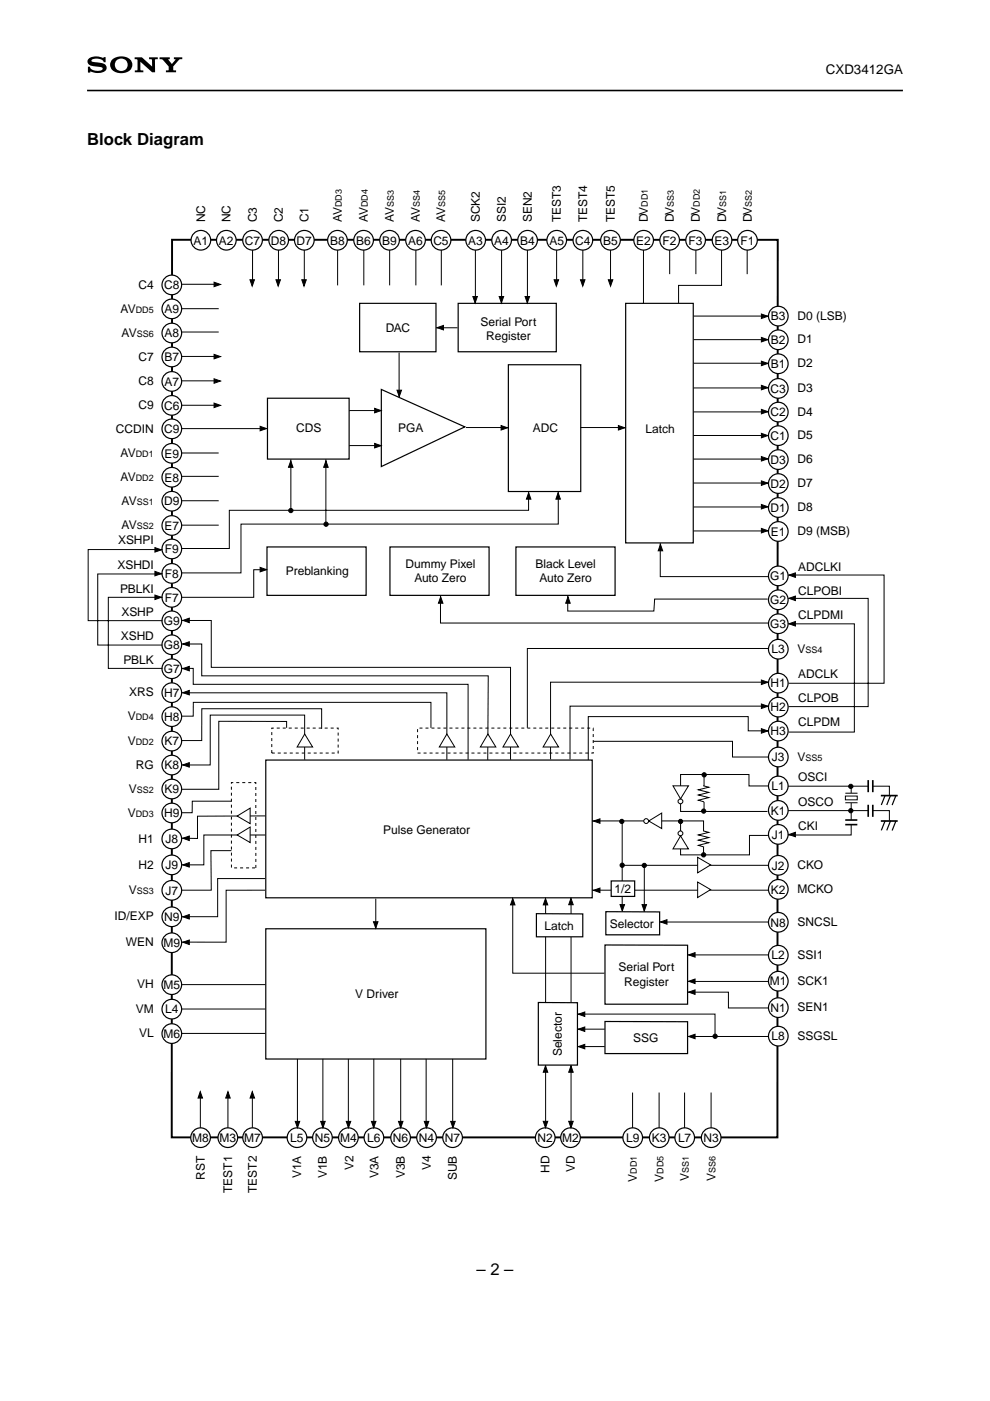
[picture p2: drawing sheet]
<svg xmlns="http://www.w3.org/2000/svg" width="210mm" height="297mm" viewBox="0 0 210 297" stroke-linecap="round" stroke-linejoin="round" font-family="sans-serif">
<path d="M18.5 19.2h172.9" fill="none" stroke="#000" stroke-width=".34"/>
<path d="M18.7 12.5a3.4 3.4 0 0 1 3.3-.3v-.1h.4v1.1h-.4a1.73 1.73 0 0 0-2.6-.3 2.17 2.17 0 0 0 1.7 .4 1.17 1.17 0 0 1 1.2 .4 1.17 1.17 0 0 1 .1 1.2 3.6 3.6 0 0 1-3.3 .3v.2h-.5v-1.3h.5a1.74 1.74 0 0 0 2.4 .8l.3-.3a2.28 2.28 0 0 0-1.9-.6 1.04 1.04 0 0 1-1.1-.3 1.04 1.04 0 0 1-.1-1.2zM23.9 12.6a2.82 2.82 0 0 1 4 .5 1.79 1.79 0 0 1-1.8 2.4h-.4v-.5a1.32 1.32 0 0 0 1.2-1.9 1.32 1.32 0 0 0-2.3-.2 1.32 1.32 0 0 0 .8 2.1h.3v.5a1.91 1.91 0 0 1-2.2-2.4zM28.5 12.2h1.6l2.2 1.9-.1-1.5h-.6v-.4h1.9v.4h-.6v2.7h-.6l-2.5-2.2v1.8h.6v.4h-1.8v-.4l.5-.1 .1-2-.1-.2h-.6zM33.8 12.2h2.2v.3l-.3 .2 .7 .9 .8-.9-.3-.1v-.4h1.7v.4h-.5l-1.4 1.5v.7l.6 .1v.4h-2.1v-.4l.6-.1v-.5a3.1 3.1 0 0 0-1.2-1.6l-.8-.1z" fill="#000"/>
<g fill="none" stroke="#000" stroke-width=".21">
<path d="M38.5 136.5h4.3v6.8h60.7l-.1 17.8M38.5 131.6h6.3v9.9h63.4v19.6M38.5 146.9h56.2v14.2M38.5 141.7h2.5v3.4h58.2v16M162.9 144.6h-46.2v16.4M162.9 149.7h-42v11.3M162.9 155h-4.3v-3.1h-33.9v9.2M49.1 169.9h-8.3l-.1 2.4h-2.2M56.3 173h-14.4v4.8l-3.4-.1M56.3 177h-13.1v6.4h-4.7M64.6 161.1v-9.5h-20v10.6h-6.1M125.6 174.1h23.6v7"/>
<path d="M144.3 174.3v7h14.6v-4.2h3.9M149.3 164.3v7.7M162.9 166.6h-4.1v-2.4h-14.5v7.8h18.4M167.2 166.7h21.4v1.8M167.2 171.9h21.4v2M180.5 166.7v10.3h-13.3M49.1 180.4h-4.4l.1 8.3h-6.3M56.2 186.3h-10.1v8.1h-7.6M56.2 188.7h-8.3v11.1l-9.4-.1M134.6 188.7h28.3"/>
</g>
<path d="M36.5 50.8h128.4l-.1 190.4-128.4-.1z" fill="none" stroke="#000" stroke-width=".41"/>
<g fill="#fff" stroke="#000" stroke-width=".25">
<circle cx="53.5" cy="50.9" r="2.08"/>
<circle cx="42.6" cy="50.9" r="2.08"/>
<circle cx="48" cy="50.9" r="2.08"/>
<circle cx="59.1" cy="50.9" r="2.08"/>
<circle cx="64.5" cy="50.9" r="2.08"/>
<circle cx="71.5" cy="50.9" r="2.08"/>
<circle cx="77.1" cy="50.9" r="2.08"/>
<circle cx="82.6" cy="50.9" r="2.08"/>
<circle cx="88.1" cy="50.9" r="2.08"/>
<circle cx="93.5" cy="50.9" r="2.08"/>
<circle cx="100.9" cy="50.9" r="2.08"/>
<circle cx="106.4" cy="50.9" r="2.08"/>
<circle cx="111.9" cy="50.9" r="2.08"/>
<circle cx="118" cy="50.9" r="2.08"/>
<circle cx="123.6" cy="50.9" r="2.08"/>
<circle cx="129.4" cy="50.9" r="2.08"/>
<circle cx="136.5" cy="50.9" r="2.08"/>
<circle cx="142" cy="50.9" r="2.08"/>
<circle cx="147.5" cy="50.9" r="2.08"/>
<circle cx="153.1" cy="50.9" r="2.08"/>
<circle cx="158.5" cy="50.9" r="2.08"/>
<circle cx="165" cy="67" r="2.08"/>
<circle cx="165" cy="72" r="2.08"/>
<circle cx="165" cy="77.1" r="2.08"/>
<circle cx="165" cy="82.4" r="2.08"/>
<circle cx="165" cy="87.4" r="2.08"/>
<circle cx="165" cy="92.4" r="2.08"/>
<circle cx="165" cy="97.4" r="2.08"/>
<circle cx="165" cy="102.5" r="2.08"/>
<circle cx="165" cy="107.6" r="2.08"/>
<circle cx="165" cy="112.7" r="2.08"/>
<circle cx="165" cy="122.1" r="2.08"/>
<circle cx="165" cy="127.2" r="2.08"/>
<circle cx="165" cy="132.2" r="2.08"/>
<circle cx="165" cy="137.6" r="2.08"/>
<circle cx="165" cy="144.8" r="2.08"/>
<circle cx="165" cy="149.9" r="2.08"/>
<circle cx="165" cy="155" r="2.08"/>
<circle cx="165" cy="160.5" r="2.08"/>
<circle cx="165" cy="166.6" r="2.08"/>
<circle cx="165" cy="171.8" r="2.08"/>
<circle cx="165" cy="176.9" r="2.08"/>
<circle cx="165" cy="183.5" r="2.08"/>
<circle cx="165" cy="188.6" r="2.08"/>
<circle cx="165" cy="195.5" r="2.08"/>
<circle cx="165" cy="202.5" r="2.08"/>
<circle cx="36.4" cy="219.1" r="2.08"/>
<circle cx="36.4" cy="214" r="2.08"/>
<circle cx="36.4" cy="208.8" r="2.08"/>
<circle cx="36.4" cy="199.9" r="2.08"/>
<circle cx="36.4" cy="194.4" r="2.08"/>
<circle cx="36.4" cy="188.8" r="2.08"/>
<circle cx="36.4" cy="183.4" r="2.08"/>
<circle cx="36.4" cy="177.9" r="2.08"/>
<circle cx="36.4" cy="172.4" r="2.08"/>
<circle cx="36.4" cy="167.3" r="2.08"/>
<circle cx="36.4" cy="162.2" r="2.08"/>
<circle cx="36.4" cy="157.1" r="2.08"/>
<circle cx="36.4" cy="151.9" r="2.08"/>
<circle cx="36.4" cy="146.9" r="2.08"/>
<circle cx="36.4" cy="141.8" r="2.08"/>
<circle cx="36.4" cy="136.7" r="2.08"/>
<circle cx="36.4" cy="131.6" r="2.08"/>
<circle cx="36.4" cy="126.7" r="2.08"/>
<circle cx="36.4" cy="121.6" r="2.08"/>
<circle cx="36.4" cy="111.4" r="2.08"/>
<circle cx="36.4" cy="116.4" r="2.08"/>
<circle cx="36.4" cy="106.3" r="2.08"/>
<circle cx="36.4" cy="101.2" r="2.08"/>
<circle cx="36.4" cy="96.1" r="2.08"/>
<circle cx="36.4" cy="90.9" r="2.08"/>
<circle cx="36.4" cy="85.9" r="2.08"/>
<circle cx="36.4" cy="80.9" r="2.08"/>
<circle cx="36.4" cy="75.7" r="2.08"/>
<circle cx="36.4" cy="70.6" r="2.08"/>
<circle cx="36.4" cy="65.5" r="2.08"/>
<circle cx="36.4" cy="60.4" r="2.08"/>
<circle cx="165" cy="208" r="2.08"/>
<circle cx="165" cy="213.6" r="2.08"/>
<circle cx="150.8" cy="241.2" r="2.08"/>
<circle cx="145.2" cy="241.2" r="2.08"/>
<circle cx="139.8" cy="241.2" r="2.08"/>
<circle cx="134.2" cy="241.2" r="2.08"/>
<circle cx="121" cy="241.2" r="2.08"/>
<circle cx="115.6" cy="241.2" r="2.08"/>
<circle cx="96" cy="241.2" r="2.08"/>
<circle cx="90.4" cy="241.2" r="2.08"/>
<circle cx="84.9" cy="241.2" r="2.08"/>
<circle cx="79.3" cy="241.2" r="2.08"/>
<circle cx="73.9" cy="241.2" r="2.08"/>
<circle cx="68.4" cy="241.2" r="2.08"/>
<circle cx="53.6" cy="241.2" r="2.08"/>
<circle cx="48.3" cy="241.2" r="2.08"/>
<circle cx="42.5" cy="241.2" r="2.08"/>
</g>
<path d="M76.2 64.3h16.2v10.3h-16.2zM97.1 64.3h20.8v10.3h-20.8zM107.8 77.3h15.3v26.9h-15.3zM132.7 64.3h14.3v50.8h-14.3zM56.7 84.4h17.3v12.9h-17.3zM56.6 116h21v10.2h-21zM82.7 116h21v10.2h-21zM109.4 116h21v10.2h-21z" fill="none" stroke="#000" stroke-width=".25"/>
<g fill="#fff" stroke="#000" stroke-width=".21">
<path d="M94.7 155.6l1.7 2.8h-3.3z"/>
<path d="M64.6 155.6l1.7 2.8h-3.3z"/>
<path d="M50.3 173l2.7-1.7v3.3z"/>
<path d="M50.3 177l2.7-1.6v3.2z"/>
<path d="M103.4 155.6l1.7 2.8h-3.3z"/>
<path d="M108.2 155.6l1.7 2.8h-3.3z"/>
<path d="M116.8 155.6l1.6 2.8h-3.3z"/>
<path d="M147.9 187l2.8 1.6-2.8 1.7z"/>
</g>
<path d="M80.9 82.6l17.7 7.9-17.7 8.4zM56.4 161.1h69.2v29.3h-69.2zM56.4 196.9h46.6v27.6h-46.6zM128.3 200.4h17.5v12.5h-17.5zM128.3 216.6h17.5v6.8h-17.5z" fill="none" stroke="#000" stroke-width=".25"/>
<path d="M57.6 154.4h14.1v5.3h-14.1zM88.5 154.4h37.3v5.3h-37.3zM49.1 165.9h5.1v18.1h-5.1z" fill="none" stroke="#000" stroke-width=".21" stroke-dasharray=".6 .6" stroke-linecap="butt"/>
<path d="M148.8 166.6h.8v3.4h-.8z" fill="#fff"/>
<path d="M149.2 166.6l1.1 .3-2.2 .6 2.2 .5-2.2 .6 2.2 .5-2.2 .6 1.1 .3" fill="none" stroke="#000" stroke-width=".21"/>
<g fill="#fff" stroke="#000" stroke-width=".21">
<path d="M142.7 166.6h3.3l-1.7 2.8z"/>
<circle cx="144.3" cy="169.9" r=".51"/>
</g>
<path d="M148.8 176.2h.8v3.4h-.8z" fill="#fff"/>
<path d="M149.2 176.2l1.1 .3-2.2 .5 2.2 .6-2.2 .5 2.2 .6-2.2 .5 1.1 .4" fill="none" stroke="#000" stroke-width=".21"/>
<g fill="#fff" stroke="#000" stroke-width=".21">
<path d="M144.3 177.2l1.7 2.8h-3.3z"/>
<path d="M137.5 174.1l2.8-1.7v3.3z"/>
<circle cx="144.3" cy="176.7" r=".51"/>
<circle cx="137" cy="174.1" r=".51"/>
</g>
<g fill="#fff" stroke="#000" stroke-width=".35">
<path d="M186.9 168.7h3.3z"/>
<path d="M186.9 174.1h3.3z"/>
</g>
<g fill="#fff" stroke="#000" stroke-width=".25">
<path d="M187.6 168.7l-.7 1.8z"/>
<path d="M188.8 168.7l-.7 1.8z"/>
<path d="M189.9 168.8l-.7 1.8z"/>
<path d="M187.6 174.1l-.7 1.8z"/>
<path d="M188.8 174.1l-.7 1.8z"/>
<path d="M189.9 174.2l-.7 1.8z"/>
</g>
<path d="M180.2 173.9h.6v1h-.6z" fill="#fff"/>
<path d="M179.2 173.9h2.6M179.2 174.8h2.6" fill="none" stroke="#000" stroke-width=".35"/>
<path d="M184.2 171.6h.9v.6h-.9z" fill="#fff"/>
<path d="M184.1 170.6v2.6M185.1 170.6v2.6" fill="none" stroke="#000" stroke-width=".35"/>
<path d="M184.2 166.4h.9v.5h-.9z" fill="#fff"/>
<path d="M184.1 165.4v2.6M185.1 165.4v2.6" fill="none" stroke="#000" stroke-width=".35"/>
<path d="M179.7 168.2h1.6v2h-1.6z" fill="#fff"/>
<g fill="none" stroke="#000" stroke-width=".21">
<path d="M53.5 53v7.5M59 53v7.5M64.5 53v7.5M71.6 53v7.5M77.1 53v7.5M82.6 53v7.5M88.2 53v7.5M93.6 53v7.5M100.8 53v11.3M106.3 53v11.3M111.8 53v11.3M118 53v7.5"/>
<path d="M123.6 53v7.5M129.4 53v7.5M136.4 53v11.3M142 53v5.1M147.5 53v5.1M153 53v7.5h-9.1v3.7M158.4 53v5.1M147.1 67h15.8M147.1 72h15.8M147.1 77h15.8M147.1 82.3h15.8M147.1 87.3h15.8"/>
<path d="M147.1 92.3h15.8M147.1 97.3h15.8M140 115.2v7.1h22.9M147.1 102.4h15.8M147.1 107.5h15.8M147.1 112.6h15.8M93.4 126.2v5.9h69.5M120.4 126.2v3.4h18.2l.2-2.6h24M162.9 137.5h-51.1v16.8M125.8 157.2h29.5v3.3h7.6M131.9 174.1v18.2M179.2 168.2h2.6"/>
<path d="M179.2 170.2h2.6M179.2 168.8h2.6v.8h-2.6zM79.7 190.5v6.3M115.7 191.5v47.5M131.8 183.5h31.1M42.5 231.6v7.5M48.3 231.6v7.5M53.5 231.6v7.5M68.5 224.5v14.6M73.9 224.5v14.6M79.3 224.5v14.6M90.4 224.5v14.6"/>
<path d="M134.1 231.6v7.5M139.7 231.6v7.5M145.1 231.6v7.5M150.8 231.6v7.5"/>
</g>
<path d="M147.9 181.8l2.8 1.6-2.8 1.7z" fill="#fff" stroke="#000" stroke-width=".21"/>
<g fill="none" stroke="#000" stroke-width=".21">
<path d="M38.5 60.3h7.9M38.5 65.4h7.9M38.5 70.4h7.9M38.5 75.6h7.9M84.6 74.7v9.5M92.5 69.5h4.5M38.5 80.7h7.9M38.5 85.9h7.9M38.5 96h7.9M38.5 90.9h18M61.7 97.4v10.8M69.1 97.4v13.7"/>
<path d="M74 87h6.8M74 94.5h6.8M98.8 90.6h9M123.1 90.6h9.4M34.4 116.5h-15.7v15.1h15.7M38.5 101h7.9M38.5 106.2h7.9M38.5 111.3h7.9M112.1 104.4v3.8h-63.5v8.1h-10.1M118.4 104.4v6.7h-67.3v10.4h-12.6M34.4 126.6h-11.4v15.1h11.4M34.4 121.7h-13.7v15.1h13.7"/>
<path d="M56.5 120.8h-2.7v5.8h-15.3M167.2 132.3h13.9v22.9h-13.9M167.2 126.9h16.9v22.9h-16.9M167.2 121.9h20.2v23h-20.2M38.5 151.8h2.5v-2.9h50.4v5.4M60.8 154.3v-1.3l-14.4-.1v14.4h-7.9M68.2 154.5v-4.2h-25.4v6.7h-4.3M121.1 191.5v47.5M125.6 188.7h4M140 195.5h22.9M38.5 219.1h17.8M38.5 213.9h17.8"/>
<path d="M38.5 208.8h17.8M145.8 210.4h8.6v3.3h8.5M145.8 202.5h17.1M145.8 208.1h17.1M85 224.5v14.6M96 224.5v14.6"/>
</g>
<g fill="#000" stroke="#000" stroke-width=".21">
<path d="M45.4 59.8l1.4 .5-1.4 .5zM45.4 75.1l1.4 .5-1.4 .5zM92.7 69.5l1.3-.5v1zM161.4 66.6l1.4 .5-1.4 .4zM161.4 71.5l1.4 .5-1.4 .5zM161.4 76.6l1.4 .5-1.4 .4zM45.4 85.5l1.4 .4-1.4 .5zM45.4 80.3l1.4 .5-1.4 .5zM55.2 90.4l1.3 .5-1.3 .4zM79.4 86.6l1.4 .5-1.4 .4zM79.4 94l1.4 .5-1.4 .5zM106.2 90.2l1.4 .5-1.4 .5z"/>
<path d="M131.1 90.2l1.4 .5-1.4 .5zM161.4 81.7l1.4 .5-1.4 .4zM161.4 86.8l1.4 .5-1.4 .4zM161.4 91.9l1.4 .5-1.4 .4zM161.4 96.8l1.4 .5-1.4 .4zM32.8 116.1l1.4 .5-1.4 .5zM161.4 102l1.4 .4-1.4 .5zM161.4 107l1.4 .4-1.4 .5zM161.4 112l1.4 .5-1.4 .5zM32.8 121.1l1.4 .5-1.4 .5zM32.8 126.2l1.4 .4-1.4 .5zM38.8 131.5l1.3-.4v.9z"/>
<path d="M38.8 136.5l1.3-.4v.9zM55.2 120.3l1.3 .5-1.3 .4zM167.3 121.9l1.3-.4v.9zM167.3 126.9l1.3-.5v.9zM167.3 132.3l1.3-.5v.9zM38.8 141.8l1.3-.5v.9zM38.8 146.9l1.3-.5v.9zM161.4 144.2l1.4 .5-1.4 .4zM161.4 149.3l1.4 .4-1.4 .5zM161.4 154.5l1.4 .5-1.4 .4zM38.8 162.2l1.3-.5v1zM38.8 177.7l1.3-.4v.9z"/>
<path d="M125.8 174.1l1.4-.5v1zM167.3 176.9l1.3-.4v.9zM38.8 183.4l1.3-.5v.9zM38.8 194.4l1.3-.5v1zM38.8 199.8l1.3-.5v1zM125.8 188.8l1.4-.5v.9zM131.5 191.8h.9l-.5 1.4zM136.1 191.8h1l-.5 1.4z"/>
<circle cx="131.8" cy="174.2" r=".45"/>
<circle cx="144.3" cy="174.2" r=".45"/>
<circle cx="149.2" cy="172" r=".45"/>
<circle cx="149.3" cy="164.3" r=".45"/>
<circle cx="180.4" cy="171.9" r=".45"/>
<circle cx="180.4" cy="166.7" r=".45"/>
<circle cx="131.9" cy="183.4" r=".45"/>
<circle cx="136.6" cy="183.5" r=".45"/>
<circle cx="149.2" cy="181.2" r=".45"/>
<circle cx="151.6" cy="219.7" r=".45"/>
</g>
<circle cx="165" cy="219.7" r="2.08" fill="#fff" stroke="#000" stroke-width=".25"/>
<path d="M108.7 190.7v15.6h19.5M122.5 218.2h5.7M145.8 219.8h17.1M122.5 221.9h5.7" fill="none" stroke="#000" stroke-width=".21"/>
<g fill="#000" stroke="#000" stroke-width=".21">
<path d="M53 59.3h.9l-.4 1.4zM58.5 59.3h1l-.5 1.4zM64 59.3h.9l-.4 1.4zM100.3 62.9h.9l-.5 1.3zM105.8 62.9h1l-.5 1.3zM111.3 62.9h1l-.5 1.3zM117.5 59.3h.9l-.4 1.4zM123.1 59.3h.9l-.4 1.4zM129 59.3h.9l-.4 1.4zM61.6 97.7l.5 1.4h-.9zM69.1 97.7l.5 1.4h-1zM112.1 104.5l.5 1.3h-1z"/>
<path d="M118.3 104.5l.5 1.3h-.9zM140 115.4l.5 1.4h-.9zM93.4 126.5l.5 1.4h-.9zM120.4 126.5l.5 1.4h-1zM79.2 195.4h.9l-.4 1.4zM108.7 190.5l.5 1.4h-1zM115.7 190.5l.4 1.4h-.9zM121.1 190.5l.4 1.3h-.9zM140.1 195.5l1.3-.5v.9zM122.6 218.2l1.4-.5v1zM122.6 215l1.4-.4v.9zM146 202.5l1.4-.5v.9z"/>
<path d="M146 208l1.4-.4v.9zM146 210.4l1.4-.5v.9zM146 219.8l1.4-.5v.9zM42.5 231.5l.4 1.3h-.9zM48.3 231.5l.5 1.3h-.9zM53.5 231.5l.5 1.3h-1zM68 237.8h.9l-.4 1.3zM115.7 226l.4 1.3h-.9zM115.2 237.7h.9l-.4 1.4zM121.1 226l.4 1.3h-.9zM120.6 237.7h.9l-.4 1.4zM122.6 221.9l1.4-.5v1z"/>
<circle cx="61.7" cy="108.2" r=".45"/>
<circle cx="69.1" cy="111.1" r=".45"/>
</g>
<circle cx="63" cy="241.2" r="2.08" fill="#fff" stroke="#000" stroke-width=".25"/>
<path d="M63.1 224.5v14.6" fill="none" stroke="#000" stroke-width=".21"/>
<path d="M84.2 82.7h.9l-.4 1.4zM62.6 237.8h.9l-.4 1.3zM73.4 237.8h1l-.5 1.3zM78.7 237.8h1l-.5 1.3zM84.5 237.8h.9l-.4 1.3zM90 237.8h.9l-.5 1.3zM95.6 237.8h.9l-.5 1.3z" fill="#000" stroke="#000" stroke-width=".21"/>
<path d="M114.1 212.5l8.3 .1v13.2h-8.3z" fill="#fff" stroke="#000" stroke-width=".25"/>
<path d="M122.4 215h29.2v4.7" fill="none" stroke="#000" stroke-width=".21"/>
<g fill="#fff" stroke="#000" stroke-width=".25">
<path d="M113.7 193.7l9.9 .1v4.8h-9.9z"/>
<path d="M128.5 193.3h11.4v4.9h-11.4z"/>
<path d="M129.6 186.8h5v3.3h-5z"/>
</g>
<path d="M136.6 183.5v9.8" fill="none" stroke="#000" stroke-width=".21"/>
<g font-size="3.5">
<text x="18.5" y="30.7">Block Diagram</text>
<text x="101.1" y="270.4">– 2 –</text>
</g>
<text font-size="2.8" x="175.1" y="15.6">CXD3412GA</text>
<g font-size="2.5">
<text x="43.5" y="47.1" transform="rotate(-90 43.5 47.1)">NC</text>
<text x="48.9" y="47.1" transform="rotate(-90 48.9 47.1)">NC</text>
<text x="54.5" y="47.1" transform="rotate(-90 54.5 47.1)">C3</text>
<text x="60" y="47.1" transform="rotate(-90 60 47.1)">C2</text>
<text x="65.4" y="47.1" transform="rotate(-90 65.4 47.1)">C1</text>
<text x="72.5" y="47.1" transform="rotate(-90 72.5 47.1)">AV</text>
<text x="78" y="47.1" transform="rotate(-90 78 47.1)">AV</text>
<text x="83.5" y="47.1" transform="rotate(-90 83.5 47.1)">AV</text>
<text x="89" y="47.1" transform="rotate(-90 89 47.1)">AV</text>
<text x="94.4" y="47.1" transform="rotate(-90 94.4 47.1)">AV</text>
<text x="101.8" y="47.1" transform="rotate(-90 101.8 47.1)">SCK2</text>
<text x="107.3" y="47.1" transform="rotate(-90 107.3 47.1)">SSI2</text>
<text x="112.8" y="47.1" transform="rotate(-90 112.8 47.1)">SEN2</text>
<text x="118.9" y="47.1" transform="rotate(-90 118.9 47.1)">TEST3</text>
<text x="124.5" y="47.1" transform="rotate(-90 124.5 47.1)">TEST4</text>
<text x="130.3" y="47.1" transform="rotate(-90 130.3 47.1)">TEST5</text>
<text x="137.4" y="47.1" transform="rotate(-90 137.4 47.1)">DV</text>
<text x="142.9" y="47.1" transform="rotate(-90 142.9 47.1)">DV</text>
<text x="148.4" y="47.1" transform="rotate(-90 148.4 47.1)">DV</text>
<text x="154" y="47.1" transform="rotate(-90 154 47.1)">DV</text>
<text x="159.4" y="47.1" transform="rotate(-90 159.4 47.1)">DV</text>
<text x="41" y="51.8">A1</text>
<text x="46.4" y="51.8">A2</text>
<text x="51.9" y="51.8">C7</text>
<text x="57.5" y="51.8">D8</text>
<text x="62.9" y="51.8">D7</text>
<text x="70" y="51.8">B8</text>
<text x="75.5" y="51.8">B6</text>
<text x="81" y="51.8">B9</text>
<text x="86.5" y="51.8">A6</text>
<text x="91.9" y="51.8">C5</text>
<text x="99.3" y="51.8">A3</text>
<text x="104.8" y="51.8">A4</text>
<text x="110.3" y="51.8">B4</text>
<text x="116.5" y="51.8">A5</text>
<text x="121.9" y="51.8">C4</text>
<text x="127.9" y="51.8">B5</text>
<text x="134.9" y="51.8">E2</text>
<text x="140.5" y="51.8">F2</text>
<text x="146" y="51.8">F3</text>
<text x="151.5" y="51.8">E3</text>
<text x="157" y="51.8">F1</text>
<text x="29.4" y="61.2">C4</text>
<text x="34.8" y="61.3">C8</text>
<text x="25.6" y="66.3">AV</text>
<text x="25.8" y="71.4">AV</text>
<text x="34.9" y="71.5">A8</text>
<text x="34.9" y="66.4">A9</text>
<text x="81.8" y="70.4">DAC</text>
<text x="101.9" y="69">Serial Port</text>
<text x="163.5" y="67.9">B3</text>
<text x="169.1" y="67.8">D0 (LSB)</text>
<text x="29.4" y="76.5">C7</text>
<text x="34.9" y="76.6">B7</text>
<text x="103.1" y="72.1">Register</text>
<text x="163.5" y="72.9">B2</text>
<text x="169.1" y="72.8">D1</text>
<text x="169.1" y="77.9">D2</text>
<text x="29.4" y="81.7">C8</text>
<text x="34.9" y="81.8">A7</text>
<text x="163.4" y="83.3">C3</text>
<text x="163.5" y="78">B1</text>
<text x="169.1" y="83.1">D3</text>
<text x="29.4" y="86.7">C9</text>
<text x="34.8" y="86.9">C6</text>
<text x="163.4" y="88.3">C2</text>
<text x="169.1" y="88.1">D4</text>
<text x="24.6" y="91.7">CCDIN</text>
<text x="34.8" y="91.8">C9</text>
<text x="62.8" y="91.5">CDS</text>
<text x="84.4" y="91.5">PGA</text>
<text x="113" y="91.5">ADC</text>
<text x="136.9" y="91.8">Latch</text>
<text x="163.4" y="93.3">C1</text>
<text x="169.1" y="93.1">D5</text>
<text x="25.6" y="102">AV</text>
<text x="25.6" y="96.9">AV</text>
<text x="34.9" y="97">E9</text>
<text x="163.4" y="98.3">D3</text>
<text x="169.1" y="98.2">D6</text>
<text x="25.8" y="107.1">AV</text>
<text x="34.8" y="107.2">D9</text>
<text x="34.9" y="102.1">E8</text>
<text x="163.4" y="103.4">D2</text>
<text x="169.1" y="103.3">D7</text>
<text x="25.8" y="112.2">AV</text>
<text x="34.9" y="112.3">E7</text>
<text x="163.4" y="108.5">D1</text>
<text x="163.5" y="113.6">E1</text>
<text x="169.1" y="113.5">D9 (MSB)</text>
<text x="169.1" y="108.4">D8</text>
<text x="25" y="115.4">XSHPI</text>
<text x="34.9" y="117.3">F9</text>
<text x="24.9" y="120.6">XSHDI</text>
<text x="25.4" y="125.7">PBLKI</text>
<text x="34.9" y="122.5">F8</text>
<text x="60.6" y="121.9">Preblanking</text>
<text x="86" y="120.3">Dummy Pixel</text>
<text x="87.9" y="123.4">Auto Zero</text>
<text x="113.5" y="120.3">Black Level</text>
<text x="114.4" y="123.4">Auto Zero</text>
<text x="163.3" y="123">G1</text>
<text x="169.2" y="121.1">ADCLKI</text>
<text x="25.7" y="130.6">XSHP</text>
<text x="34.9" y="127.6">F7</text>
<text x="163.3" y="128.1">G2</text>
<text x="169.2" y="126.2">CLPOBI</text>
<text x="169.2" y="131.3">CLPDMI</text>
<text x="25.6" y="135.7">XSHD</text>
<text x="34.7" y="137.6">G8</text>
<text x="34.7" y="132.5">G9</text>
<text x="163.3" y="133.2">G3</text>
<text x="26.1" y="140.8">PBLK</text>
<text x="34.7" y="142.7">G7</text>
<text x="163.6" y="138.5">L3</text>
<text x="169.1" y="138.4">V</text>
<text x="169.2" y="143.8">ADCLK</text>
<text x="27.4" y="147.6">XRS</text>
<text x="34.8" y="147.8">H7</text>
<text x="163.4" y="145.7">H1</text>
<text x="169.2" y="148.9">CLPOB</text>
<text x="27.1" y="152.7">V</text>
<text x="34.8" y="152.8">H8</text>
<text x="163.4" y="150.8">H2</text>
<text x="163.4" y="155.9">H3</text>
<text x="169.2" y="154">CLPDM</text>
<text x="27.1" y="157.9">V</text>
<text x="34.9" y="158">K7</text>
<text x="163.7" y="161.4">J3</text>
<text x="169.1" y="161.3">V</text>
<text x="28.8" y="163">RG</text>
<text x="34.9" y="163.1">K8</text>
<text x="163.6" y="167.5">L1</text>
<text x="169.2" y="165.6">OSCI</text>
<text x="27.1" y="173.2">V</text>
<text x="27.3" y="168.1">V</text>
<text x="34.8" y="173.3">H9</text>
<text x="34.9" y="168.2">K9</text>
<text x="163.5" y="172.7">K1</text>
<text x="169.2" y="170.8">OSCO</text>
<text x="29.4" y="178.7">H1</text>
<text x="35.1" y="178.8">J8</text>
<text x="81.2" y="176.8">Pulse Generator</text>
<text x="163.7" y="177.8">J1</text>
<text x="169.2" y="175.9">CKI</text>
<text x="29.4" y="184.2">H2</text>
<text x="35.1" y="184.3">J9</text>
<text x="163.7" y="184.4">J2</text>
<text x="169.1" y="184.2">CKO</text>
<text x="27.3" y="189.6">V</text>
<text x="35.1" y="189.7">J7</text>
<text x="130.3" y="189.4">1/2</text>
<text x="163.5" y="189.5">K2</text>
<text x="169.1" y="189.3">MCKO</text>
<text x="24.3" y="195.2">ID/EXP</text>
<text x="34.8" y="195.3">N9</text>
<text x="115.5" y="197.2">Latch</text>
<text x="129.3" y="196.8">Selector</text>
<text x="163.4" y="196.4">N8</text>
<text x="169.1" y="196.3">SNCSL</text>
<text x="26.7" y="200.7">WEN</text>
<text x="34.7" y="200.8">M9</text>
<text x="163.6" y="203.4">L2</text>
<text x="169.1" y="203.3">SSI1</text>
<text x="29.1" y="209.6">VH</text>
<text x="34.7" y="209.7">M5</text>
<text x="131.1" y="205.9">Serial Port</text>
<text x="132.3" y="209">Register</text>
<text x="163.2" y="208.9">M1</text>
<text x="169.1" y="208.8">SCK1</text>
<text x="28.8" y="214.7">VM</text>
<text x="35" y="214.9">L4</text>
<text x="75.3" y="211.7">V Driver</text>
<text x="163.4" y="214.5">N1</text>
<text x="169.1" y="214.4">SEN1</text>
<text x="29.5" y="219.9">VL</text>
<text x="34.7" y="220">M6</text>
<text x="134.2" y="220.9">SSG</text>
<text x="163.6" y="220.6">L8</text>
<text x="169.1" y="220.5">SSGSL</text>
<text x="119.1" y="223.9" transform="rotate(-90 119.1 223.9)">Selector</text>
<text x="40.8" y="242.1">M8</text>
<text x="46.5" y="242.1">M3 M7</text>
<text x="61.5" y="242.1">L5</text>
<text x="66.7" y="242.1">N5</text>
<text x="72.1" y="242.1">M4</text>
<text x="77.9" y="242.1">L6</text>
<text x="83.3" y="242.1">N6</text>
<text x="88.8" y="242.1">N4</text>
<text x="94.3" y="242.1">N7</text>
<text x="114" y="242.1">N2</text>
<text x="119.2" y="242.1">M2</text>
<text x="132.7" y="242.1">L9</text>
<text x="138.2" y="242.1">K3</text>
<text x="143.8" y="242.1">L7</text>
<text x="149.2" y="242.1">N3</text>
<text x="43.4" y="250.1" transform="rotate(-90 43.4 250.1)">RST</text>
<text x="63.9" y="249.8" transform="rotate(-90 63.9 249.8)">V1A</text>
<text x="69.3" y="249.8" transform="rotate(-90 69.3 249.8)">V1B</text>
<text x="74.9" y="248.1" transform="rotate(-90 74.9 248.1)">V2</text>
<text x="80.2" y="249.8" transform="rotate(-90 80.2 249.8)">V3A</text>
<text x="85.8" y="249.8" transform="rotate(-90 85.8 249.8)">V3B</text>
<text x="91.3" y="248.1" transform="rotate(-90 91.3 248.1)">V4</text>
<text x="96.9" y="250.2" transform="rotate(-90 96.9 250.2)">SUB</text>
<text x="116.5" y="248.7" transform="rotate(-90 116.5 248.7)">HD</text>
<text x="121.9" y="248.6" transform="rotate(-90 121.9 248.6)">VD</text>
<text x="135.1" y="250.5" transform="rotate(-90 135.1 250.5)">V</text>
<text x="140.7" y="250.5" transform="rotate(-90 140.7 250.5)">V</text>
<text x="146.1" y="250.3" transform="rotate(-90 146.1 250.3)">V</text>
<text x="151.7" y="250.3" transform="rotate(-90 151.7 250.3)">V</text>
<text x="49.2" y="252.9" transform="rotate(-90 49.2 252.9)">TEST1</text>
<text x="54.5" y="252.9" transform="rotate(-90 54.5 252.9)">TEST2</text>
</g>
<g font-size="1.9">
<text x="72.5" y="43.9" transform="rotate(-90 72.5 43.9)">DD3</text>
<text x="78" y="43.9" transform="rotate(-90 78 43.9)">DD4</text>
<text x="83.5" y="43.9" transform="rotate(-90 83.5 43.9)">SS3</text>
<text x="89" y="43.9" transform="rotate(-90 89 43.9)">SS4</text>
<text x="94.4" y="43.9" transform="rotate(-90 94.4 43.9)">SS5</text>
<text x="137.4" y="43.8" transform="rotate(-90 137.4 43.8)">DD1</text>
<text x="142.9" y="43.8" transform="rotate(-90 142.9 43.8)">SS3</text>
<text x="148.4" y="43.8" transform="rotate(-90 148.4 43.8)">DD2</text>
<text x="154" y="43.8" transform="rotate(-90 154 43.8)">SS1</text>
<text x="159.4" y="43.8" transform="rotate(-90 159.4 43.8)">SS2</text>
<text x="28.8" y="66.3">DD5</text>
<text x="29" y="71.4">SS6</text>
<text x="28.8" y="102">DD2</text>
<text x="28.8" y="96.9">DD1</text>
<text x="29" y="107.1">SS1</text>
<text x="29" y="112.2">SS2</text>
<text x="170.8" y="138.4">SS4</text>
<text x="28.8" y="152.7">DD4</text>
<text x="28.8" y="157.9">DD2</text>
<text x="170.8" y="161.3">SS5</text>
<text x="28.8" y="173.2">DD3</text>
<text x="29" y="168.1">SS2</text>
<text x="29" y="189.6">SS3</text>
<text x="135.1" y="248.8" transform="rotate(-90 135.1 248.8)">DD1</text>
<text x="140.7" y="248.8" transform="rotate(-90 140.7 248.8)">DD5</text>
<text x="146.1" y="248.6" transform="rotate(-90 146.1 248.6)">SS1</text>
<text x="151.7" y="248.6" transform="rotate(-90 151.7 248.6)">SS6</text>
</g>
</svg>
